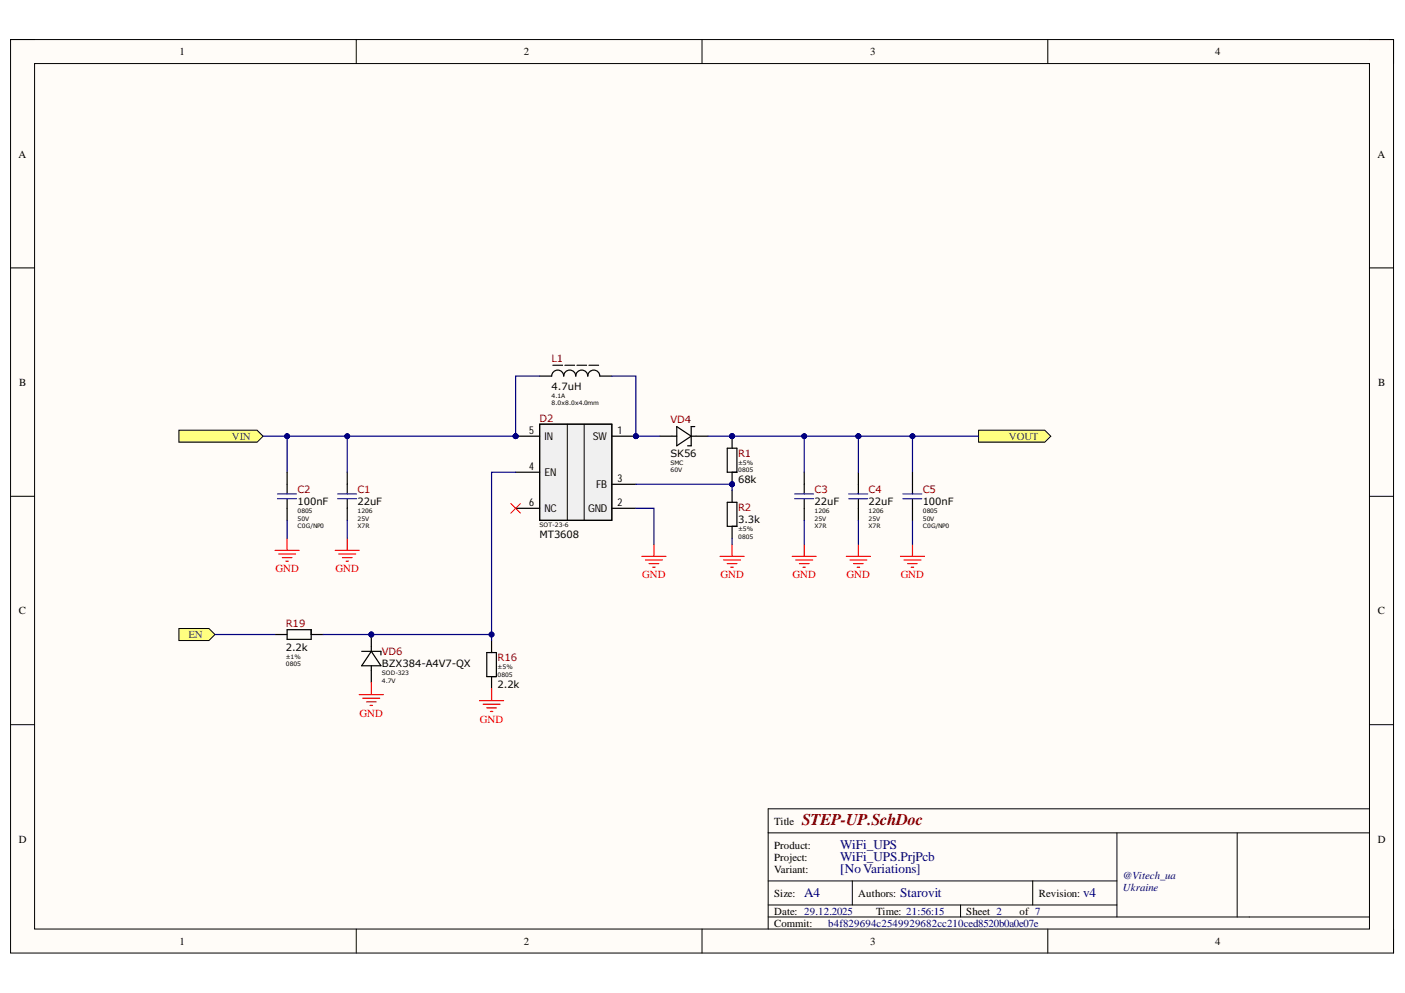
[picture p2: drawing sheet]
<svg xmlns="http://www.w3.org/2000/svg" width="297mm" height="210mm" viewBox="0 0 297 210" stroke-linecap="round" stroke-linejoin="round" font-family="sans-serif">
<path d="M2.2 8.4h292.4v193.1h-292.4z" fill-rule="evenodd" fill="#fffcf8"/>
<path d="M2.2 8.4h292.4v193.1h-292.4z" fill="none" stroke="#000" stroke-width=".21"/>
<path d="M7.3 13.4h282.2v183h-282.2z" fill-rule="evenodd" fill="#fffcf8"/>
<g fill="none" stroke="#000" stroke-width=".21">
<path d="M2.2 8.4h5.1M7.3 13.4h282.2v183h-282.2zM75.3 8.4v5M148.4 8.4v5M221.5 8.4v5M289.5 8.4h5.1v5M2.2 56.6h5.1M289.5 56.6h5.1M2.2 104.9h5.1M289.5 104.9h5.1M2.2 153.2h5.1M289.5 153.2h5.1"/>
<path d="M162.4 176.1h127.1M236.1 176.1v17.7M261.6 176.1v17.7M289.5 171h-127.1v25.4M75.3 196.4v5.1M148.4 196.4v5.1M162.4 186.2h73.7M162.4 193.8h127.1M162.4 191.3h73.7M180.2 186.2v5.1M203.1 191.3v2.5M218.3 186.2v5.1"/>
<path d="M221.5 196.4v5.1M294.6 196.4v5.1"/>
</g>
<circle cx="134.4" cy="92.2" r=".51" fill="#000080"/>
<circle cx="134.4" cy="92.2" r=".51" fill="none" stroke="#000080" stroke-width=".21"/>
<circle cx="109" cy="92.2" r=".51" fill="#000080"/>
<circle cx="109" cy="92.2" r=".51" fill="none" stroke="#000080" stroke-width=".21"/>
<path d="M114.1 89.7h15.3v20.3h-15.3z" fill-rule="evenodd" fill="#f0f0f0"/>
<path d="M114.1 89.7h15.3v20.3h-15.3zM129.4 92.2h5" fill="none" stroke="#000" stroke-width=".25"/>
<circle cx="134.4" cy="92.2" r=".51" fill="#000080"/>
<circle cx="134.4" cy="92.2" r=".51" fill="none" stroke="#000080" stroke-width=".21"/>
<path d="M114.1 89.7h15.3v20.3h-15.3zM119.9 89.7v20.3M123.5 89.7v20.3" fill="none" stroke="#000" stroke-width=".21"/>
<path d="M109 99.8h5.1M109 92.2h5.1M129.4 107.4h5M129.4 102.4h5" fill="none" stroke="#000" stroke-width=".25"/>
<circle cx="109" cy="92.2" r=".51" fill="#000080"/>
<circle cx="109" cy="92.2" r=".51" fill="none" stroke="#000080" stroke-width=".21"/>
<path d="M109 107.4h5.1" fill="none" stroke="#000" stroke-width=".25"/>
<path d="M135.7 117.6h5.1M136.5 118.4h3.5M137.2 119.1h2.1M138 119.9h.5M138.2 115.1v2.5" fill="none" stroke="#f00" stroke-width=".25"/>
<path d="M206.9 90.9h14l1.3 1.3-1.3 1.3h-14z" fill-rule="evenodd" fill="#ffff80"/>
<path d="M206.9 90.9h14l1.3 1.3-1.3 1.3h-14z" fill="none" stroke="#000" stroke-width=".21"/>
<path d="M37.8 90.9h16.5l1.3 1.3-1.3 1.3h-16.5z" fill-rule="evenodd" fill="#ffff80"/>
<path d="M37.8 90.9h16.5l1.3 1.3-1.3 1.3h-16.5z" fill="none" stroke="#000" stroke-width=".21"/>
<g fill="none" stroke="#f00" stroke-width=".25">
<path d="M58.2 116.3h5M58.9 117.1h3.6M59.7 117.9h2M60.4 118.6h.6M60.7 113.8v2.5M70.9 116.3h5.1M71.6 117.1h3.6M72.4 117.9h2M73.2 118.6h.5M73.4 113.8v2.5M152.2 117.6h5.1M153 118.4h3.6"/>
<path d="M153.8 119.1h2M154.5 119.9h.5M154.8 115.1v2.5M167.5 117.6h5.1M168.2 118.4h3.6M169 119.1h2M169.8 119.9h.5M170 115.1v2.5"/>
</g>
<path d="M108 106.4l2 2.1M110 106.4l-2 2.1" fill="none" stroke="#f00" stroke-width=".21"/>
<circle cx="154.8" cy="102.4" r=".51" fill="#000080"/>
<circle cx="154.8" cy="102.4" r=".51" fill="none" stroke="#000080" stroke-width=".21"/>
<circle cx="154.8" cy="92.2" r=".51" fill="#000080"/>
<circle cx="154.8" cy="92.2" r=".51" fill="none" stroke="#000080" stroke-width=".21"/>
<path d="M154.8 99.8v2.6" fill="none" stroke="#000" stroke-width=".25"/>
<circle cx="154.8" cy="102.4" r=".51" fill="#000080"/>
<circle cx="154.8" cy="102.4" r=".51" fill="none" stroke="#000080" stroke-width=".21"/>
<path d="M154.8 92.2v2.5" fill="none" stroke="#000" stroke-width=".25"/>
<circle cx="154.8" cy="92.2" r=".51" fill="#000080"/>
<circle cx="154.8" cy="92.2" r=".51" fill="none" stroke="#000080" stroke-width=".21"/>
<path d="M114.1 79.5h2.5a1.27 1.27 0 0 1 1.3-1.3 1.27 1.27 0 0 1 1.3 1.3 1.27 1.27 0 0 1 1.3-1.3 1.27 1.27 0 0 1 1.2 1.3 1.27 1.27 0 0 1 1.3-1.3 1.27 1.27 0 0 1 1.3 1.3 1.27 1.27 0 0 1 1.2-1.3 1.27 1.27 0 0 1 1.3 1.3h2.6M116.9 77.2h2M119.4 77.2h2.1M122 77.2h2M124.5 77.2h2.1M153.8 94.7h2v5.1h-2zM153.8 106.2h2v5.1h-2zM154.8 103.6v2.6M154.8 111.3v2.5" fill="none" stroke="#000" stroke-width=".25"/>
<path d="M190.4 117.6h5.1M191.1 118.4h3.6M191.9 119.1h2M192.7 119.9h.5M192.9 115.1v2.5" fill="none" stroke="#f00" stroke-width=".25"/>
<path d="M37.8 132.9h6.4l1.2 1.2-1.2 1.3h-6.4z" fill-rule="evenodd" fill="#ffff80"/>
<path d="M37.8 132.9h6.4l1.2 1.2-1.2 1.3h-6.4z" fill="none" stroke="#000" stroke-width=".21"/>
<path d="M73.4 99.8v4.6M139.5 92.2h3.6M143.1 90.2l3 2-3 2zM146.2 92.2h3.5M146.9 90.2h-.8v4h-.7M170 99.8v4.6M181.5 99.8v4.6M73.4 105.4v4.6M170 105.4v4.6M181.5 105.4v4.6" fill="none" stroke="#000" stroke-width=".25"/>
<path d="M71.4 105.4h4M71.4 104.4h4M168 105.4h4M168 104.4h4M179.4 104.4h4M179.4 105.4h4" fill="none" stroke="#150cd4" stroke-width=".25"/>
<path d="M178.9 117.6h5.1M179.7 118.4h3.6M180.5 119.1h2M181.2 119.9h.5M181.5 115.1v2.5" fill="none" stroke="#f00" stroke-width=".25"/>
<circle cx="78.5" cy="134.1" r=".51" fill="#000080"/>
<circle cx="78.5" cy="134.1" r=".51" fill="none" stroke="#000080" stroke-width=".21"/>
<path d="M76.5 137.7h4v.7M78.5 137.7l2 3h-4zM78.5 134.1v3.5M78.5 140.7v1.1" fill="none" stroke="#000" stroke-width=".25"/>
<circle cx="78.5" cy="134.1" r=".51" fill="#000080"/>
<circle cx="78.5" cy="134.1" r=".51" fill="none" stroke="#000080" stroke-width=".21"/>
<path d="M58.2 134.1h2.5M60.7 133.1h5.1v2h-5.1zM65.8 134.1h2.5M102.9 137.9h2v5.1h-2zM103.9 135.4v2.5M78.5 141.8v2.5M103.9 143v2.6" fill="none" stroke="#000" stroke-width=".25"/>
<path d="M76 146.8h5M76.7 147.6h3.6M77.5 148.4h2M78.2 149.1h.6M78.5 144.3v2.5" fill="none" stroke="#f00" stroke-width=".25"/>
<path d="M149.7 92.2h5.1M60.7 110v3.8M73.4 110v3.8M134.4 107.4h3.8v7.7M170 110v5.1" fill="none" stroke="#000080" stroke-width=".25"/>
<circle cx="154.8" cy="92.2" r=".51" fill="#000080"/>
<circle cx="154.8" cy="92.2" r=".51" fill="none" stroke="#000080" stroke-width=".21"/>
<path d="M114.1 79.5h-5.1v12.7" fill="none" stroke="#000080" stroke-width=".25"/>
<circle cx="109" cy="92.2" r=".51" fill="#000080"/>
<circle cx="109" cy="92.2" r=".51" fill="none" stroke="#000080" stroke-width=".21"/>
<path d="M129.4 79.5h5v12.7" fill="none" stroke="#000080" stroke-width=".25"/>
<circle cx="134.4" cy="92.2" r=".51" fill="#000080"/>
<circle cx="134.4" cy="92.2" r=".51" fill="none" stroke="#000080" stroke-width=".21"/>
<path d="M134.4 92.2h5.1" fill="none" stroke="#000080" stroke-width=".25"/>
<circle cx="134.4" cy="92.2" r=".51" fill="#000080"/>
<circle cx="134.4" cy="92.2" r=".51" fill="none" stroke="#000080" stroke-width=".21"/>
<path d="M134.4 102.4h20.4v1.2" fill="none" stroke="#000080" stroke-width=".25"/>
<circle cx="154.8" cy="102.4" r=".51" fill="#000080"/>
<circle cx="154.8" cy="102.4" r=".51" fill="none" stroke="#000080" stroke-width=".21"/>
<path d="M154.8 92.2h26.7M154.8 113.8v1.3M192.9 110v5.1" fill="none" stroke="#000080" stroke-width=".25"/>
<circle cx="154.8" cy="92.2" r=".51" fill="#000080"/>
<circle cx="154.8" cy="92.2" r=".51" fill="none" stroke="#000080" stroke-width=".21"/>
<circle cx="170" cy="92.2" r=".51" fill="#000080"/>
<circle cx="170" cy="92.2" r=".51" fill="none" stroke="#000080" stroke-width=".21"/>
<circle cx="181.5" cy="92.2" r=".51" fill="#000080"/>
<circle cx="181.5" cy="92.2" r=".51" fill="none" stroke="#000080" stroke-width=".21"/>
<path d="M181.5 92.2h25.4" fill="none" stroke="#000080" stroke-width=".25"/>
<circle cx="181.5" cy="92.2" r=".51" fill="#000080"/>
<circle cx="181.5" cy="92.2" r=".51" fill="none" stroke="#000080" stroke-width=".21"/>
<circle cx="192.9" cy="92.2" r=".51" fill="#000080"/>
<circle cx="192.9" cy="92.2" r=".51" fill="none" stroke="#000080" stroke-width=".21"/>
<path d="M170 92.2v7.6M181.5 110v5.1" fill="none" stroke="#000080" stroke-width=".25"/>
<circle cx="170" cy="92.2" r=".51" fill="#000080"/>
<circle cx="170" cy="92.2" r=".51" fill="none" stroke="#000080" stroke-width=".21"/>
<path d="M181.5 92.2v7.6" fill="none" stroke="#000080" stroke-width=".25"/>
<circle cx="181.5" cy="92.2" r=".51" fill="#000080"/>
<circle cx="181.5" cy="92.2" r=".51" fill="none" stroke="#000080" stroke-width=".21"/>
<path d="M192.9 92.2v7.6" fill="none" stroke="#000080" stroke-width=".25"/>
<circle cx="192.9" cy="92.2" r=".51" fill="#000080"/>
<circle cx="192.9" cy="92.2" r=".51" fill="none" stroke="#000080" stroke-width=".21"/>
<path d="M60.7 92.2v7.6" fill="none" stroke="#000080" stroke-width=".25"/>
<circle cx="60.7" cy="92.2" r=".51" fill="#000080"/>
<circle cx="60.7" cy="92.2" r=".51" fill="none" stroke="#000080" stroke-width=".21"/>
<path d="M73.4 92.2v7.6" fill="none" stroke="#000080" stroke-width=".25"/>
<circle cx="73.4" cy="92.2" r=".51" fill="#000080"/>
<circle cx="73.4" cy="92.2" r=".51" fill="none" stroke="#000080" stroke-width=".21"/>
<path d="M55.6 92.2h53.4" fill="none" stroke="#000080" stroke-width=".25"/>
<circle cx="109" cy="92.2" r=".51" fill="#000080"/>
<circle cx="109" cy="92.2" r=".51" fill="none" stroke="#000080" stroke-width=".21"/>
<circle cx="73.4" cy="92.2" r=".51" fill="#000080"/>
<circle cx="73.4" cy="92.2" r=".51" fill="none" stroke="#000080" stroke-width=".21"/>
<circle cx="60.7" cy="92.2" r=".51" fill="#000080"/>
<circle cx="60.7" cy="92.2" r=".51" fill="none" stroke="#000080" stroke-width=".21"/>
<path d="M109 99.8h-5.1v34.3h-35.6M45.4 134.1h12.8" fill="none" stroke="#000080" stroke-width=".25"/>
<circle cx="78.5" cy="134.1" r=".51" fill="#000080"/>
<circle cx="78.5" cy="134.1" r=".51" fill="none" stroke="#000080" stroke-width=".21"/>
<circle cx="103.9" cy="134.1" r=".51" fill="#000080"/>
<circle cx="103.9" cy="134.1" r=".51" fill="none" stroke="#000080" stroke-width=".21"/>
<path d="M103.9 134.1v1.3" fill="none" stroke="#000080" stroke-width=".25"/>
<circle cx="103.9" cy="134.1" r=".51" fill="#000080"/>
<circle cx="103.9" cy="134.1" r=".51" fill="none" stroke="#000080" stroke-width=".21"/>
<path d="M101.4 148.1h5.1M102.1 148.9h3.6M102.9 149.6h2M103.7 150.4h.5M103.9 145.6v2.5" fill="none" stroke="#f00" stroke-width=".25"/>
<path d="M60.7 99.8v4.6M192.9 99.8v4.6M60.7 105.4v4.6M192.9 105.4v4.6" fill="none" stroke="#000" stroke-width=".25"/>
<path d="M58.7 105.4h4M58.7 104.4h4M190.9 104.4h4M190.9 105.4h4" fill="none" stroke="#150cd4" stroke-width=".25"/>
<text font-size="3.5" fill="#800000" x="169.5" y="174.3">STEP-UP.SchDoc</text>
<g font-size="2.8" fill="#000080">
<text x="177.6" y="179.6">WiFi_UPS</text>
<text x="177.6" y="182.1">WiFi_UPS.PrjPcb</text>
<text x="177.6" y="184.6">[NoVariations]</text>
<text x="170" y="189.7">A4</text>
<text x="190.3" y="189.7">Starovit</text>
<text x="229" y="189.7">v4</text>
</g>
<g font-size="2.3">
<text x="37.9" y="11.7">1</text>
<text x="110.8" y="11.7">2</text>
<text x="184" y="11.7">3</text>
<text x="256.9" y="11.7">4</text>
<text x="3.9" y="33.3">A</text>
<text x="291.2" y="33.3">A</text>
<text x="4.1" y="81.5">B</text>
<text x="291.4" y="81.5">B</text>
<text x="111.9" y="91.8">5</text>
<text x="115.1" y="93">IN</text>
<text x="125.3" y="93">SW</text>
<text x="130.6" y="91.8">1</text>
<text x="111.9" y="99.4">4</text>
<text x="115.1" y="100.6">EN</text>
<text x="130.6" y="101.9">3</text>
<text x="111.9" y="107">6</text>
<text x="126" y="103.2">FB</text>
<text x="130.6" y="107">2</text>
<text x="115.1" y="108.3">NC</text>
<text x="124.3" y="108.3">GND</text>
<text x="4" y="129.8">C</text>
<text x="291.3" y="129.8">C</text>
<text x="4" y="178.1">D</text>
<text x="163.7" y="174.3">Title</text>
<text x="163.7" y="179.4">Product:</text>
<text x="291.3" y="178.1">D</text>
<text x="163.7" y="181.9">Project:</text>
<text x="163.7" y="184.5">Variant:</text>
<text x="163.7" y="189.5">Size:</text>
<text x="181.4" y="189.5">Authors:</text>
<text x="219.6" y="189.5">Revision:</text>
<text x="163.7" y="193.3">Date: 29.12.2025</text>
<text x="163.7" y="195.9">Commit:</text>
<text x="185.3" y="193.3">Time: 21:56:15</text>
<text x="204.3" y="193.3">Sheet 2</text>
<text x="215.6" y="193.3">of 7</text>
<text x="37.9" y="199.7">1</text>
<text x="110.8" y="199.7">2</text>
<text x="184" y="199.7">3</text>
<text x="256.9" y="199.7">4</text>
</g>
<g font-size="2.3" fill="#434343">
<text x="49" y="93">VIN</text>
<text x="213.3" y="93">VOUT</text>
<text x="39.9" y="134.9">EN</text>
</g>
<g font-size="2.3" fill="#f00">
<text x="58.2" y="120.9">GND</text>
<text x="70.9" y="120.9">GND</text>
<text x="135.7" y="122.2">GND</text>
<text x="152.3" y="122.2">GND</text>
<text x="167.6" y="122.2">GND</text>
<text x="179" y="122.2">GND</text>
<text x="190.4" y="122.2">GND</text>
<text x="76" y="151.5">GND</text>
<text x="101.5" y="152.7">GND</text>
</g>
<g font-size="2.3" fill="#000080">
<text x="237.4" y="185.7">@Vitech_ua</text>
<text x="237.4" y="188.3">Ukraine</text>
<text x="175.1" y="195.9">b4f829694c2549929682cc210ced8520b0a0e07e</text>
</g>
<g font-size="2.1" fill="#800000">
<text x="116.6" y="76.5">L1</text>
<text x="114.1" y="89.2">D2</text>
<text x="141.8" y="89.5">VD4</text>
<text x="156.1" y="96.6">R1</text>
<text x="62.9" y="104.2">C2</text>
<text x="75.6" y="104.2">C1</text>
<text x="172.2" y="104.2">C3</text>
<text x="183.6" y="104.2">C4</text>
<text x="195.1" y="104.2">C5</text>
<text x="156.1" y="108">R2</text>
<text x="60.4" y="132.4">R19</text>
<text x="80.7" y="138.5">VD6</text>
<text x="105.2" y="139.8">R16</text>
</g>
<g font-size="2.1">
<text x="116.6" y="82.4">4.7uH</text>
<text x="141.8" y="96.6">SK56</text>
<text x="62.9" y="106.7">100nF</text>
<text x="75.6" y="106.7">22uF</text>
<text x="156.1" y="102.2">68k</text>
<text x="172.2" y="106.7">22uF</text>
<text x="183.6" y="106.7">22uF</text>
<text x="195.1" y="106.7">100nF</text>
<text x="114.1" y="113.7">MT3608</text>
<text x="156.1" y="110.6">3.3k</text>
<text x="60.4" y="137.5">2.2k</text>
<text x="80.7" y="141.1">BZX384-A4V7-QX</text>
<text x="105.2" y="145.4">2.2k</text>
</g>
<g font-size="1.3">
<text x="116.6" y="84.1">4.1A</text>
<text x="116.6" y="85.6">8.0x8.0x4.0mm</text>
<text x="141.8" y="98.3">SMC</text>
<text x="141.8" y="99.8">60V</text>
<text x="156.1" y="98.3">±5%</text>
<text x="156.1" y="99.8">0805</text>
<text x="62.9" y="108.5">0805</text>
<text x="62.9" y="110">50V</text>
<text x="62.9" y="111.6">C0G/NP0</text>
<text x="75.6" y="108.5">1206</text>
<text x="75.6" y="110">25V</text>
<text x="75.6" y="111.6">X7R</text>
<text x="114.1" y="111.3">SOT-23-6</text>
<text x="156.1" y="112.3">±5%</text>
<text x="156.1" y="113.8">0805</text>
<text x="172.2" y="108.5">1206</text>
<text x="172.2" y="110">25V</text>
<text x="172.2" y="111.6">X7R</text>
<text x="183.6" y="108.5">1206</text>
<text x="183.6" y="110">25V</text>
<text x="183.6" y="111.6">X7R</text>
<text x="195.1" y="108.5">0805</text>
<text x="195.1" y="110">50V</text>
<text x="195.1" y="111.6">C0G/NP0</text>
<text x="60.4" y="139.2">±1%</text>
<text x="60.4" y="140.7">0805</text>
<text x="80.7" y="142.8">SOD-323</text>
<text x="105.2" y="141.5">±5%</text>
<text x="105.2" y="143">0805</text>
<text x="80.7" y="144.3">4.7V</text>
</g>
</svg>
